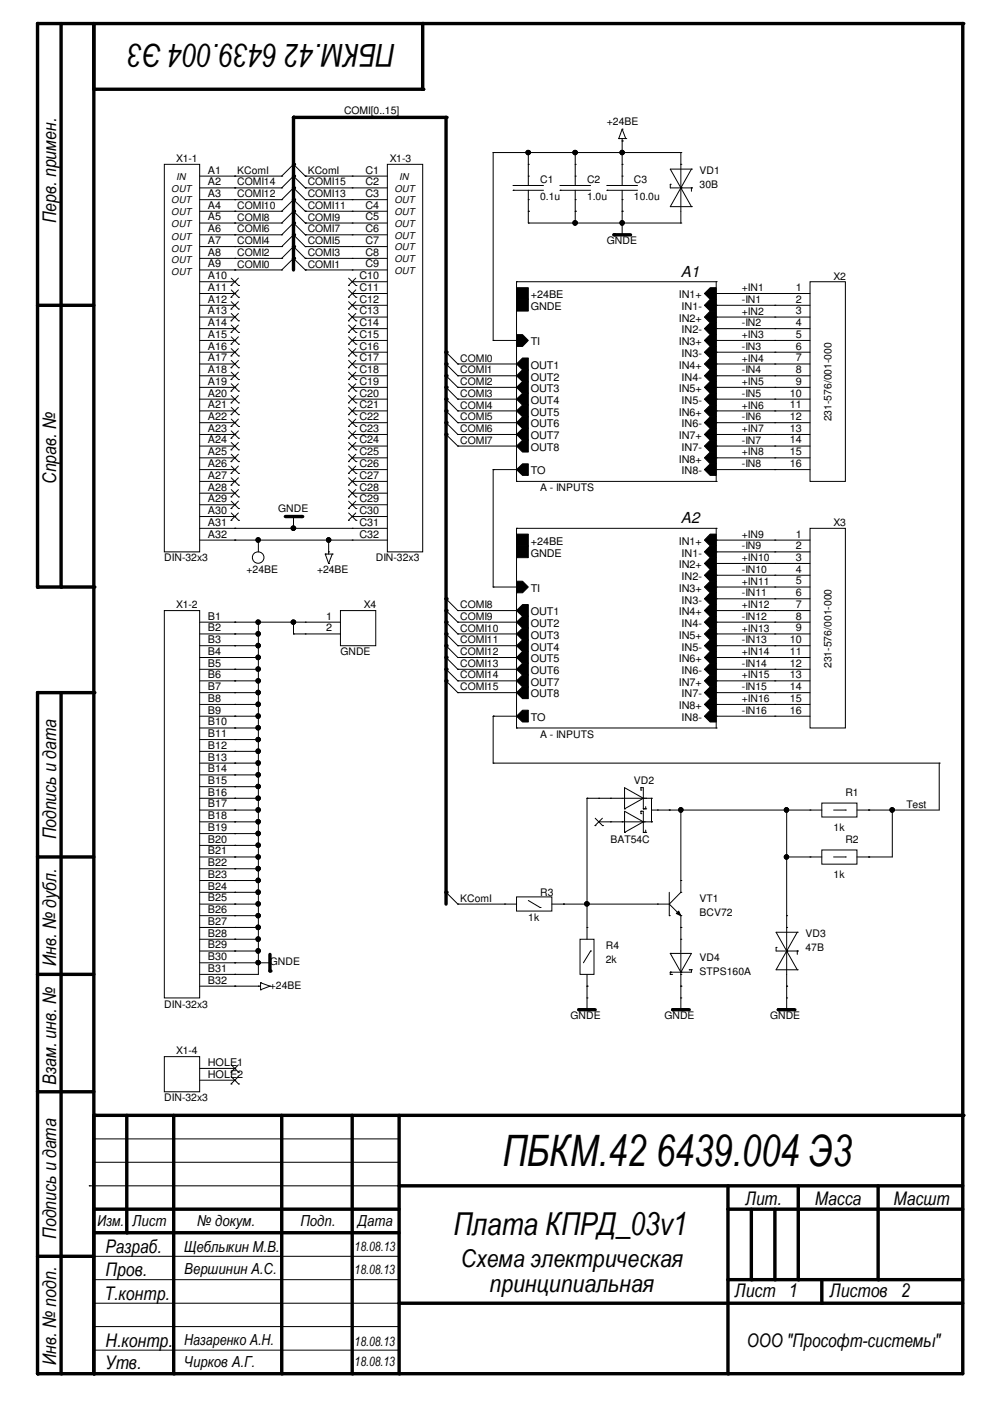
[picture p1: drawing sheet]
<svg xmlns="http://www.w3.org/2000/svg" width="210mm" height="297mm" viewBox="0 0 210 297" stroke-linecap="round" stroke-linejoin="round" font-family="sans-serif">
<g fill="none" stroke="#000" stroke-width=".72">
<path d="M13 5v119.5M19.9 5v286.3M89.6 5v13.9h-69.7M62.2 57.2v-32.3h32.4v166.8M130.2 49.8h3.5M8 64.7h11.9M60.5 109.5h3.5M19.9 124.5h-11.9v-119.5h196.1v286.3h-196.1v-144.4h11.9M13 146.9v144.4M8 181.7h11.9M8 206.6h11.9M57.2 202.4v3.5"/>
<path d="M122.7 214.1h3.5M142.6 214.1h3.5M165 214.1h3.5M8 231.5h11.9M20.2 236.5h183.9M26.9 236.5v24.9M36.8 236.5v54.8M59.7 236.5v54.8M74.7 236.5v54.8M84.6 236.5v54.8M19.9 256.4h64.7M84.6 251.4h119.5"/>
<path d="M154.3 256.4h49.8M154.3 251.4v39.9M159.3 256.4v14.9M164.3 256.4v14.9M169.2 251.4v19.9M186.2 251.4v19.9M8 266.4h11.9M19.9 261.4h64.7M84.6 276.3h119.5M154.3 271.3h49.8M174.2 271.3v5"/>
</g>
<g fill="#000">
<circle cx="8" cy="5" r=".36"/>
<circle cx="19.9" cy="18.9" r=".36"/>
<circle cx="89.6" cy="18.9" r=".36"/>
<circle cx="89.6" cy="5" r=".36"/>
<circle cx="204.1" cy="5" r=".36"/>
<circle cx="62.2" cy="37.3" r=".36"/>
<circle cx="62.2" cy="34.8" r=".36"/>
<circle cx="62.2" cy="39.8" r=".36"/>
<circle cx="62.2" cy="24.9" r=".36"/>
<circle cx="94.6" cy="24.9" r=".36"/>
<circle cx="62.2" cy="47.3" r=".36"/>
<circle cx="62.2" cy="42.3" r=".36"/>
<circle cx="62.2" cy="52.3" r=".36"/>
<circle cx="62.2" cy="54.8" r=".36"/>
<circle cx="62.2" cy="44.8" r=".36"/>
<circle cx="62.2" cy="49.8" r=".36"/>
<circle cx="130.2" cy="49.8" r=".36"/>
<circle cx="8" cy="64.7" r=".36"/>
<circle cx="94.6" cy="77.2" r=".36"/>
<circle cx="94.6" cy="74.7" r=".36"/>
<circle cx="94.6" cy="79.7" r=".36"/>
<circle cx="94.6" cy="82.1" r=".36"/>
<circle cx="94.6" cy="89.6" r=".36"/>
<circle cx="94.6" cy="92.1" r=".36"/>
<circle cx="94.6" cy="87.1" r=".36"/>
<circle cx="94.6" cy="84.6" r=".36"/>
<circle cx="64" cy="109.5" r=".36"/>
<circle cx="8" cy="124.5" r=".36"/>
<circle cx="13" cy="124.5" r=".36"/>
<circle cx="19.9" cy="124.5" r=".36"/>
<circle cx="94.6" cy="134.4" r=".36"/>
<circle cx="94.6" cy="127" r=".36"/>
<circle cx="94.6" cy="129.5" r=".36"/>
<circle cx="94.6" cy="136.9" r=".36"/>
<circle cx="94.6" cy="131.9" r=".36"/>
<circle cx="94.6" cy="139.4" r=".36"/>
<circle cx="8" cy="146.9" r=".36"/>
<circle cx="19.9" cy="146.9" r=".36"/>
<circle cx="94.6" cy="141.9" r=".36"/>
<circle cx="94.6" cy="144.4" r=".36"/>
<circle cx="8" cy="181.7" r=".36"/>
<circle cx="94.6" cy="189.2" r=".36"/>
<circle cx="8" cy="206.6" r=".36"/>
<circle cx="57.2" cy="205.9" r=".36"/>
<circle cx="122.7" cy="214.1" r=".36"/>
<circle cx="142.6" cy="214.1" r=".36"/>
<circle cx="165" cy="214.1" r=".36"/>
<circle cx="8" cy="231.5" r=".36"/>
<circle cx="19.9" cy="236.5" r=".36"/>
<circle cx="20.2" cy="236.5" r=".36"/>
<circle cx="204.1" cy="236.5" r=".36"/>
<circle cx="19.9" cy="256.4" r=".36"/>
<circle cx="84.6" cy="251.4" r=".36"/>
<circle cx="154.3" cy="256.4" r=".36"/>
<circle cx="8" cy="266.4" r=".36"/>
<circle cx="19.9" cy="261.4" r=".36"/>
<circle cx="26.9" cy="261.4" r=".36"/>
<circle cx="84.6" cy="276.3" r=".36"/>
<circle cx="154.3" cy="271.3" r=".36"/>
<circle cx="159.3" cy="271.3" r=".36"/>
<circle cx="164.3" cy="271.3" r=".36"/>
<circle cx="169.2" cy="271.3" r=".36"/>
<circle cx="174.2" cy="276.3" r=".36"/>
<circle cx="186.2" cy="271.3" r=".36"/>
<circle cx="8" cy="291.3" r=".36"/>
<circle cx="13" cy="291.3" r=".36"/>
<circle cx="19.9" cy="291.3" r=".36"/>
<circle cx="36.8" cy="291.3" r=".36"/>
<circle cx="59.7" cy="291.3" r=".36"/>
<circle cx="74.7" cy="291.3" r=".36"/>
<circle cx="84.6" cy="291.3" r=".36"/>
<circle cx="154.3" cy="291.3" r=".36"/>
</g>
<g fill="none" stroke="#000" stroke-width=".21">
<path d="M34.8 34.8h7.5v82.2h-7.5zM42.3 37.3h17.4M42.3 39.8h17.4M49.8 37.3h.1M49.8 39.8h.1M59.7 37.3h.1M59.7 39.8h.1M59.7 37.3l2.5-2.5 2.5 2.5M59.7 39.8l2.5-2.5 2.5 2.5M64.7 37.3h.1M64.7 39.8h.1M64.7 37.3h17.4"/>
<path d="M64.7 39.8h17.4M74.7 37.3h.1M74.7 39.8h.1M82.1 34.8h7.5v82.2h-7.5zM104.6 32.3h.1M104.6 32.3v39.9M104.6 32.3h39.8M108.8 39.3h.1M108.8 39.3h6.4M112 32.3h.1M112 37.3h.1M112 34.8h.1"/>
<path d="M112 32.3v7M118.7 39.3h.1M118.7 39.3h6.5M122 32.3h.1M122 37.3h.1M122 34.8h.1M122 32.3v7M128.7 39.3h.1M128.7 39.3h6.5M131.2 29.4h.1M131.2 29.4h1.5M131.9 32.3h.1"/>
<path d="M131.9 29.9h.1M131.9 27.4h.1M131.9 37.3h.1M131.9 34.8h.1M131.9 29.4v9.9M131.9 27.4l-.7 2M131.9 27.4l.8 2M132.7 29.4h.1M142.1 39.1h.1M142.1 39.1v.7h4.5M144.4 39.8h.1M144.4 34.8h.1"/>
<path d="M144.4 32.3h.1M144.4 32.3v15M146.6 39.8h.1M146.6 35.9h.1M146.6 35.9h-4.5l4.5 7.9M146.6 35.9l-4.5 7.9h4.5M146.6 39.8v.8M42.3 42.3h17.4M42.3 44.8h17.4M42.3 47.3h17.4M42.3 49.8h17.4M42.3 52.3h17.4"/>
<path d="M42.3 54.8h17.4M42.3 57.2h17.4M42.3 59.7h7.5M49 59l1.6 1.5M49.8 42.3h.1M49.8 44.8h.1M49.8 47.3h.1M49.8 49.8h.1M49.8 52.3h.1M49.8 54.8h.1M49.8 57.2h.1M49.8 59.7h.1"/>
<path d="M50.5 59l-1.5 1.5M59.7 42.3h.1M59.7 44.8h.1M59.7 47.3h.1M59.7 49.8h.1M59.7 52.3h.1M59.7 54.8h.1M59.7 57.2h.1M59.7 42.3l2.5-2.5 2.5 2.5M59.7 44.8l2.5-2.5 2.5 2.5M59.7 47.3l2.5-2.5 2.5 2.5M59.7 49.8l2.5-2.5 2.5 2.5"/>
<path d="M59.7 52.3l2.5-2.5 2.5 2.5M59.7 54.8l2.5-2.5 2.5 2.5M59.7 57.2l2.5-2.4 2.5 2.4M64.7 42.3h.1M64.7 44.8h.1M64.7 47.3h.1M64.7 49.8h.1M64.7 52.3h.1M64.7 54.8h.1M64.7 57.2h.1M64.7 42.3h17.4M64.7 44.8h17.4"/>
<path d="M64.7 47.3h17.4M64.7 49.8h17.4M64.7 52.3h17.4M64.7 54.8h17.4M64.7 57.2h17.4M73.9 59l1.6 1.5M74.7 42.3h.1M74.7 44.8h.1M74.7 47.3h.1M74.7 49.8h.1M74.7 52.3h.1M74.7 54.8h.1"/>
<path d="M74.7 57.2h.1M74.7 59.7h.1M74.7 59.7h7.4M75.4 59l-1.5 1.5M108.8 40.3h.1M108.8 40.3h6.4M109.5 59.7h.1M109.5 59.7v42.4M109.5 59.7h42.3M112 44.8h.1M112 47.3h.1M112 42.3h.1"/>
<path d="M112 47.3h32.4M112 40.3v7M118.7 40.3h.1M118.7 40.3h6.5M122 47.3h.1M122 44.8h.1M122 42.3h.1M122 40.3v7M128.7 40.3h.1M128.7 40.3h6.5M131.9 44.8h.1M131.9 47.3h.1"/>
<path d="M131.9 42.3h.1M131.9 40.3v9.5M144.4 47.3h.1M146.6 43.8h.1M151.8 59.7h.1M151.8 59.7v42.4M171.7 59.7h7.5v42.4h-7.5zM42.3 72.2h7.5M42.3 77.2h7.5M42.3 79.7h7.5M42.3 62.2h7.5M42.3 64.7h7.5"/>
<path d="M42.3 67.2h7.5M42.3 69.7h7.5M42.3 74.7h7.5M49 60.5h.1M49 63h.1M49 65.5h.1M49 68h.1M49 70.5h.1M49 73h.1M49 75.5h.1M49 78h.1M49 61.5l1.6 1.5"/>
<path d="M49 64l1.6 1.5M49 66.5l1.6 1.5M49 68.9l1.6 1.6M49 71.4l1.6 1.6M49 73.9l1.6 1.6M49 76.4l1.6 1.6M49 78.9l1.6 1.6M49.8 62.2h.1M49.8 64.7h.1M49.8 67.2h.1M49.8 69.7h.1M49.8 72.2h.1"/>
<path d="M49.8 74.7h.1M49.8 77.2h.1M49.8 79.7h.1M50.5 61.5l-1.5 1.5M50.5 64l-1.5 1.5M50.5 66.5l-1.5 1.5M50.5 68.9l-1.5 1.6M50.5 71.4l-1.5 1.6M50.5 73.9l-1.5 1.6M50.5 76.4l-1.5 1.6M50.5 78.9l-1.5 1.6M50.6 60.5h.1"/>
<path d="M50.6 63h.1M50.6 65.5h.1M50.6 68h.1M50.6 70.5h.1M50.6 73h.1M50.6 75.5h.1M50.6 78h.1M73.9 60.5h.1M73.9 63h.1M73.9 65.5h.1M73.9 68h.1M73.9 70.5h.1"/>
<path d="M73.9 73h.1M73.9 75.5h.1M73.9 78h.1M73.9 61.5l1.6 1.5M73.9 64l1.6 1.5M73.9 66.5l1.6 1.5M73.9 68.9l1.6 1.6M73.9 71.4l1.6 1.6M73.9 73.9l1.6 1.6M73.9 76.4l1.6 1.6M73.9 78.9l1.6 1.6M74.7 62.2h.1"/>
<path d="M74.7 64.7h.1M74.7 67.2h.1M74.7 69.7h.1M74.7 72.2h.1M74.7 74.7h.1M74.7 77.2h.1M74.7 79.7h.1M74.7 72.2h7.4M74.7 77.2h7.4M74.7 79.7h7.4M74.7 62.2h7.4M74.7 64.7h7.4"/>
<path d="M74.7 67.2h7.4M74.7 69.7h7.4M74.7 74.7h7.4M75.4 61.5l-1.5 1.5M75.4 64l-1.5 1.5M75.4 66.5l-1.5 1.5M75.4 68.9l-1.5 1.6M75.4 71.4l-1.5 1.6M75.4 73.9l-1.5 1.6M75.4 76.4l-1.5 1.6M75.4 78.9l-1.5 1.6M75.5 60.5h.1"/>
<path d="M75.5 63h.1M75.5 65.5h.1M75.5 68h.1M75.5 70.5h.1M75.5 73h.1M75.5 75.5h.1M75.5 78h.1M94.6 74.7h.1M94.6 77.2h.1M94.6 79.7h.1M94.6 74.7l2.5 2.5M94.6 77.2l2.5 2.5"/>
<path d="M94.6 79.7l2.5 2.4M97.1 77.2h.1M97.1 79.7h.1M97.1 77.2h12.4M97.1 79.7h12.4M104.6 72.2h.1M104.6 72.2h4.9M109.5 77.2l1.3-1.3h1.2v2.5h-1.2zM109.5 61h2.5v2.5h-2.5zM109.5 63.5h2.5v2.5h-2.5zM109.5 71h1.3l1.2 1.2-1.2 1.2h-1.3zM109.5 79.7l1.3-1.3h1.2v2.5h-1.2z"/>
<path d="M149.4 72.2l1.2-1.2h1.2v2.4h-1.2zM150.6 61h1.2v2.5h-1.2l-1.2-1.3zM150.6 63.5h1.2v2.5h-1.2l-1.2-1.3zM150.6 66h1.2v2.5h-1.2l-1.2-1.3zM150.6 68.5h1.2v2.5h-1.2l-1.2-1.3zM150.6 73.4h1.2v2.5h-1.2l-1.2-1.2zM150.6 75.9h1.2v2.5h-1.2l-1.2-1.2zM150.6 78.4h1.2v2.5h-1.2l-1.2-1.2zM151.8 62.2h.1M151.8 64.7h.1M151.8 67.2h.1M151.8 69.7h.1"/>
<path d="M151.8 72.2h.1M151.8 74.7h.1M151.8 77.2h.1M151.8 79.7h.1M151.8 72.2h19.9M151.8 77.2h19.9M151.8 79.7h19.9M151.8 62.2h19.9M151.8 64.7h19.9M151.8 67.2h19.9M151.8 69.7h19.9M151.8 74.7h19.9"/>
<path d="M164.3 62.2h.1M164.3 64.7h.1M164.3 67.2h.1M164.3 69.7h.1M164.3 72.2h.1M164.3 74.7h.1M164.3 77.2h.1M164.3 79.7h.1M42.3 82.1h7.5M42.3 84.6h7.5M42.3 87.1h7.5M42.3 89.6h7.5"/>
<path d="M42.3 92.1h7.5M42.3 94.6h7.5M42.3 99.6h7.5M42.3 97.1h7.5M49 80.5h.1M49 82.9h.1M49 85.4h.1M49 87.9h.1M49 90.4h.1M49 92.9h.1M49 95.4h.1M49 97.9h.1"/>
<path d="M49 81.4l1.6 1.5M49 83.9l1.6 1.5M49 86.4l1.6 1.5M49 88.9l1.6 1.5M49 91.4l1.6 1.5M49 93.8l1.6 1.6M49 96.3l1.6 1.6M49 98.8l1.6 1.6M49.8 82.1h.1M49.8 84.6h.1M49.8 87.1h.1M49.8 89.6h.1"/>
<path d="M49.8 92.1h.1M49.8 94.6h.1M49.8 97.1h.1M49.8 99.6h.1M50.5 83.9l-1.5 1.5M50.5 86.4l-1.5 1.5M50.5 88.9l-1.5 1.5M50.5 91.4l-1.5 1.5M50.5 93.8l-1.5 1.6M50.5 96.3l-1.5 1.6M50.5 98.8l-1.5 1.6M50.5 81.4l-1.5 1.5"/>
<path d="M50.6 80.5h.1M50.6 82.9h.1M50.6 85.4h.1M50.6 87.9h.1M50.6 90.4h.1M50.6 92.9h.1M50.6 95.4h.1M50.6 97.9h.1M73.9 80.5h.1M73.9 82.9h.1M73.9 85.4h.1M73.9 87.9h.1"/>
<path d="M73.9 90.4h.1M73.9 92.9h.1M73.9 95.4h.1M73.9 97.9h.1M73.9 81.4l1.6 1.5M73.9 83.9l1.6 1.5M73.9 86.4l1.6 1.5M73.9 88.9l1.6 1.5M73.9 91.4l1.6 1.5M73.9 93.8l1.6 1.6M73.9 96.3l1.6 1.6M73.9 98.8l1.6 1.6"/>
<path d="M74.7 82.1h.1M74.7 84.6h.1M74.7 87.1h.1M74.7 89.6h.1M74.7 92.1h.1M74.7 94.6h.1M74.7 97.1h.1M74.7 99.6h.1M74.7 82.1h7.4M74.7 84.6h7.4M74.7 87.1h7.4M74.7 89.6h7.4"/>
<path d="M74.7 92.1h7.4M74.7 94.6h7.4M74.7 99.6h7.4M74.7 97.1h7.4M75.4 81.4l-1.5 1.5M75.4 83.9l-1.5 1.5M75.4 86.4l-1.5 1.5M75.4 88.9l-1.5 1.5M75.4 91.4l-1.5 1.5M75.4 93.8l-1.5 1.6M75.4 96.3l-1.5 1.6M75.4 98.8l-1.5 1.6"/>
<path d="M75.5 80.5h.1M75.5 82.9h.1M75.5 85.4h.1M75.5 87.9h.1M75.5 90.4h.1M75.5 92.9h.1M75.5 95.4h.1M75.5 97.9h.1M94.6 82.1h.1M94.6 84.6h.1M94.6 87.1h.1M94.6 89.6h.1"/>
<path d="M94.6 92.1h.1M94.6 82.1l2.5 2.5M94.6 84.6l2.5 2.5M94.6 87.1l2.5 2.5M94.6 89.6l2.5 2.5M94.6 92.1l2.5 2.5M97.1 82.1h.1M97.1 84.6h.1M97.1 87.1h.1M97.1 89.6h.1M97.1 92.1h.1M97.1 94.6h.1"/>
<path d="M97.1 82.1h12.4M97.1 84.6h12.4M97.1 87.1h12.4M97.1 89.6h12.4M97.1 92.1h12.4M97.1 94.6h12.4M104.6 99.6h.1M104.6 99.6v24.9M104.6 99.6h4.9M109.5 99.6l1.3-1.3h1.2v2.5h-1.2zM109.5 82.1l1.3-1.2h1.2v2.5h-1.2zM109.5 84.6l1.3-1.2h1.2v2.5h-1.2z"/>
<path d="M109.5 87.1l1.3-1.2h1.2v2.4h-1.2zM109.5 89.6l1.3-1.3h1.2v2.5h-1.2zM109.5 92.1l1.3-1.3h1.2v2.5h-1.2zM109.5 94.6l1.3-1.3h1.2v2.5h-1.2zM149.4 87.1l1.2-1.2h1.2v2.4h-1.2zM149.4 94.6l1.2-1.3h1.2v2.5h-1.2zM150.6 80.9h1.2v2.5h-1.2l-1.2-1.3zM150.6 83.4h1.2v2.5h-1.2l-1.2-1.3zM150.6 88.3h1.2v2.5h-1.2l-1.2-1.2zM150.6 90.8h1.2v2.5h-1.2l-1.2-1.2zM150.6 95.8h1.2v2.5h-1.2l-1.2-1.2zM150.6 98.3h1.2v2.5h-1.2l-1.2-1.2z"/>
<path d="M151.8 82.1h.1M151.8 84.6h.1M151.8 87.1h.1M151.8 89.6h.1M151.8 92.1h.1M151.8 94.6h.1M151.8 97.1h.1M151.8 99.6h.1M151.8 82.1h19.9M151.8 84.6h19.9M151.8 87.1h19.9M151.8 89.6h19.9"/>
<path d="M151.8 92.1h19.9M151.8 94.6h19.9M151.8 99.6h19.9M151.8 97.1h19.9M164.3 82.1h.1M164.3 84.6h.1M164.3 87.1h.1M164.3 89.6h.1M164.3 92.1h.1M164.3 94.6h.1M164.3 97.1h.1M164.3 99.6h.1"/>
<path d="M42.3 112h39.8M42.3 114.5h39.8M42.3 102.1h7.5M42.3 104.6h7.5M42.3 107h7.5M42.3 109.5h7.5M49 100.4h.1M49 102.9h.1M49 105.4h.1M49 107.8h.1M49 110.3h.1M49 101.3l1.6 1.6"/>
<path d="M49 103.8l1.6 1.6M49 106.3l1.6 1.5M49 108.8l1.6 1.5M49.8 112h.1M49.8 114.5h.1M49.8 102.1h.1M49.8 104.6h.1M49.8 107h.1M49.8 109.5h.1M50.5 101.3l-1.5 1.6M50.5 103.8l-1.5 1.6M50.5 106.3l-1.5 1.5"/>
<path d="M50.5 108.8l-1.5 1.5M50.6 100.4h.1M50.6 102.9h.1M50.6 105.4h.1M50.6 107.8h.1M50.6 110.3h.1M54.8 114.5h.1M54.8 114.5v2.5M62.2 112h.1M62.2 109.5v2.5M69 117.5h.1M69 117.5h1.4"/>
<path d="M69 117.5l.7 2M69.7 114.5h.1M69.7 117h.1M69.7 119.5h.1M69.7 114.5v3M70.4 117.5h.1M70.4 117.5l-.7 2M73.9 100.4h.1M73.9 102.9h.1M73.9 105.4h.1M73.9 107.8h.1M73.9 110.3h.1"/>
<path d="M73.9 101.3l1.6 1.6M73.9 103.8l1.6 1.6M73.9 106.3l1.6 1.5M73.9 108.8l1.6 1.5M74.7 102.1h.1M74.7 104.6h.1M74.7 107h.1M74.7 109.5h.1M74.7 112h.1M74.7 114.5h.1M74.7 102.1h7.4M74.7 104.6h7.4"/>
<path d="M74.7 107h7.4M74.7 109.5h7.4M75.4 101.3l-1.5 1.6M75.4 103.8l-1.5 1.6M75.4 106.3l-1.5 1.5M75.4 108.8l-1.5 1.5M75.5 100.4h.1M75.5 102.9h.1M75.5 105.4h.1M75.5 107.8h.1M75.5 110.3h.1M109.5 113.2h2.5v2.5h-2.5z"/>
<path d="M109.5 115.7h2.5v2.5h-2.5zM109.5 112h.1M109.5 102.1h.1M109.5 112h42.3M109.5 112v42.3M109.5 102.1h42.3M149.4 119.5l1.2-1.3h1.2v2.5h-1.2zM150.6 113.2h1.2v2.5h-1.2l-1.2-1.2zM150.6 115.7h1.2v2.5h-1.2l-1.2-1.2zM151.8 114.5h.1M151.8 117h.1M151.8 119.5h.1"/>
<path d="M151.8 112h.1M151.8 102.1h.1M151.8 114.5h19.9M151.8 117h19.9M151.8 119.5h19.9M151.8 112v42.3M164.3 114.5h.1M164.3 117h.1M164.3 119.5h.1M171.7 112h7.5v42.3h-7.5zM34.8 129.5h7.5v82.1h-7.5zM42.3 131.9h29.9"/>
<path d="M42.3 139.4h12.5M42.3 136.9h12.5M42.3 134.4h12.5M49.8 131.9h.1M49.8 139.4h.1M49.8 136.9h.1M49.8 134.4h.1M54.8 139.4h.1M54.8 136.9h.1M54.8 131.9h.1M54.8 134.4h.1M54.8 131.9v74.7h-12.5"/>
<path d="M62.2 134.4h.1M62.2 131.9h.1M62.2 134.4h10M62.2 131.9v2.5M64.7 131.9h.1M64.7 134.4h.1M72.2 129.5h7.5v7.4h-7.5zM94.6 127h.1M94.6 129.5h.1M94.6 131.9h.1M94.6 134.4h.1M94.6 136.9h.1"/>
<path d="M94.6 139.4h.1M94.6 127l2.5 2.5M94.6 129.5l2.5 2.4M94.6 131.9l2.5 2.5M94.6 134.4l2.5 2.5M94.6 136.9l2.5 2.5M94.6 139.4l2.5 2.5M97.1 129.5h.1M97.1 131.9h.1M97.1 134.4h.1M97.1 136.9h.1M97.1 139.4h.1"/>
<path d="M97.1 131.9h12.4M97.1 139.4h12.4M97.1 136.9h12.4M97.1 134.4h12.4M97.1 129.5h12.4M104.6 124.5h.1M104.6 124.5h4.9M109.5 129.5l1.3-1.3h1.2v2.5h-1.2zM109.5 123.2h1.3l1.2 1.3-1.2 1.2h-1.3zM109.5 131.9l1.3-1.2h1.2v2.5h-1.2zM109.5 134.4l1.3-1.2h1.2v2.5h-1.2zM109.5 136.9l1.3-1.2h1.2v2.4h-1.2z"/>
<path d="M109.5 139.4l1.3-1.3h1.2v2.5h-1.2zM149.4 122l1.2-1.3h1.2v2.5h-1.2zM149.4 124.5l1.2-1.3h1.2v2.5h-1.2zM149.4 131.9l1.2-1.2h1.2v2.5h-1.2zM149.4 134.4l1.2-1.2h1.2v2.5h-1.2zM150.6 125.7h1.2v2.5h-1.2l-1.2-1.2zM150.6 128.2h1.2v2.5h-1.2l-1.2-1.2zM150.6 135.7h1.2v2.4h-1.2l-1.2-1.2zM150.6 138.1h1.2v2.5h-1.2l-1.2-1.2zM151.8 122h.1M151.8 124.5h.1M151.8 127h.1"/>
<path d="M151.8 129.5h.1M151.8 131.9h.1M151.8 134.4h.1M151.8 136.9h.1M151.8 139.4h.1M151.8 131.9h19.9M151.8 139.4h19.9M151.8 136.9h19.9M151.8 134.4h19.9M151.8 129.5h19.9M151.8 124.5h19.9M151.8 122h19.9"/>
<path d="M151.8 127h19.9M164.3 122h.1M164.3 124.5h.1M164.3 127h.1M164.3 129.5h.1M164.3 131.9h.1M164.3 134.4h.1M164.3 136.9h.1M164.3 139.4h.1M42.3 159.3h12.5M42.3 156.8h12.5M42.3 154.3h12.5"/>
<path d="M42.3 151.8h12.5M42.3 149.4h12.5M42.3 146.9h12.5M42.3 144.4h12.5M42.3 141.9h12.5M49.8 159.3h.1M49.8 156.8h.1M49.8 154.3h.1M49.8 151.8h.1M49.8 149.4h.1M49.8 146.9h.1M49.8 144.4h.1"/>
<path d="M49.8 141.9h.1M54.8 151.8h.1M54.8 154.3h.1M54.8 156.8h.1M54.8 159.3h.1M54.8 149.4h.1M54.8 146.9h.1M54.8 144.4h.1M54.8 141.9h.1M94.6 141.9h.1M94.6 144.4h.1M94.6 141.9l2.5 2.5"/>
<path d="M94.6 144.4l2.5 2.5M97.1 141.9h.1M97.1 144.4h.1M97.1 146.9h.1M97.1 146.9h12.4M97.1 144.4h12.4M97.1 141.9h12.4M104.6 151.8h.1M104.6 151.8h4.9M104.6 151.8v10M109.5 151.8l1.3-1.2h1.2v2.5h-1.2zM109.5 141.9l1.3-1.3h1.2v2.5h-1.2z"/>
<path d="M109.5 144.4l1.3-1.3h1.2v2.5h-1.2zM109.5 146.9l1.3-1.3h1.2v2.5h-1.2zM109.5 154.3h.1M109.5 154.3h42.3M149.4 149.4l1.2-1.3h1.2v2.5h-1.2zM150.6 140.6h1.2v2.5h-1.2l-1.2-1.2zM150.6 143.1h1.2v2.5h-1.2l-1.2-1.2zM150.6 145.6h1.2v2.5h-1.2l-1.2-1.2zM150.6 150.6h1.2v2.5h-1.2l-1.2-1.3zM151.8 141.9h.1M151.8 144.4h.1M151.8 146.9h.1"/>
<path d="M151.8 149.4h.1M151.8 151.8h.1M151.8 154.3h.1M151.8 151.8h19.9M151.8 149.4h19.9M151.8 146.9h19.9M151.8 144.4h19.9M151.8 141.9h19.9M164.3 141.9h.1M164.3 144.4h.1M164.3 146.9h.1M164.3 149.4h.1"/>
<path d="M164.3 151.8h.1M42.3 179.2h12.5M42.3 176.7h12.5M42.3 174.2h12.5M42.3 171.7h12.5M42.3 169.2h12.5M42.3 166.8h12.5M42.3 164.3h12.5M42.3 161.8h12.5M49.8 179.2h.1M49.8 176.7h.1M49.8 174.2h.1"/>
<path d="M49.8 171.7h.1M49.8 169.2h.1M49.8 166.8h.1M49.8 164.3h.1M49.8 161.8h.1M54.8 171.7h.1M54.8 174.2h.1M54.8 176.7h.1M54.8 179.2h.1M54.8 161.8h.1M54.8 164.3h.1M54.8 166.8h.1"/>
<path d="M54.8 169.2h.1M104.6 161.8h.1M104.6 161.8h94.5M124.5 169.2h.1M124.5 169.2h13.6M124.5 169.2v29.9M126.2 175h.1M126.2 173.5l1.6 1.5M127 169.2h.1M127 174.2h.1M127 174.2h11.1M127.7 173.5l-1.5 1.5"/>
<path d="M127.8 175h.1M129.5 174.2h.1M129.5 169.2h.1M131.9 174.2h.1M132.4 171.5h.1M132.4 176.5h.1M135.9 167h.1M135.9 167.5h.1M135.9 172h.1M135.9 172.5h.1M135.9 167h.5v4.5M135.9 172h.5v4.5"/>
<path d="M135.9 167v.5M135.9 172v.5M136.4 169.2h.1M136.4 171.5h.1M136.4 176.5h.1M136.4 174.2h.1M136.4 169.2l-4 2.3M136.4 169.2l-4-2.2v4.5M136.4 174.2l-4-2.2v4.5M136.4 171.5h.5M136.4 176.5h.5M136.4 174.2l-4 2.3"/>
<path d="M136.9 169.2h.1M136.9 171.5h.1M136.9 176.5h.1M136.9 171v.5M136.9 176v.5M138.1 169.2h.1M138.1 174.2h.1M138.1 171.7h36.1M138.1 169.2v5M139.4 171.7h.1M141.9 171.7h.1M144.4 171.7h.1"/>
<path d="M144.4 171.7v17.5M166.8 171.7h.1M166.8 171.7v42.4M171.7 171.7h.1M174.2 170.3h7.5v2.9h-7.5zM176.7 171.7h2.5M179.2 171.7h.1M184.2 171.7h.1M189.2 171.7h.1M189.2 171.7v10h-7.5M199.1 161.8h.1M199.1 161.8v9.9h-17.4"/>
<path d="M42.3 199.1h12.5M42.3 196.6h12.5M42.3 194.1h12.5M42.3 191.7h12.5M42.3 189.2h12.5M42.3 186.7h12.5M42.3 184.2h12.5M42.3 181.7h12.5M49.8 199.1h.1M49.8 196.6h.1M49.8 194.1h.1M49.8 191.7h.1"/>
<path d="M49.8 189.2h.1M49.8 186.7h.1M49.8 184.2h.1M49.8 181.7h.1M54.8 199.1h.1M54.8 196.6h.1M54.8 194.1h.1M54.8 191.7h.1M54.8 181.7h.1M54.8 184.2h.1M54.8 186.7h.1M54.8 189.2h.1"/>
<path d="M94.6 189.2h.1M94.6 189.2l2.5 2.5M97.1 191.7h.1M97.1 191.7h12.4M107 191.7h.1M109.5 190.2h7.5v3h-7.5zM112 190.9l2.5 1.5M114.5 192.4h.1M117 191.7h24.9M119.5 191.7h.1M123 199.1h2.9v7.5h-2.9zM124.5 191.7h.1"/>
<path d="M124.5 196.6h.1M139.4 191.7h.1M141.9 194.1h.1M141.9 189.2v4.9M141.9 191.7l2.5 2.4M143.9 193.2l.5 .9-1-.4zM144.4 196.6h.1M144.4 199.1h.1M144.4 189.2h.1M144.4 194.1h.1M144.4 186.7h.1M144.4 194.1v20"/>
<path d="M144.4 189.2l-2.5 2.5M166.8 181.7h.1M166.8 196.6h.1M166.8 194.1h.1M166.8 181.7h7.4M169 197.7h.1M169 197.7h-4.5l4.5 7.9M169 197.7l-4.5 7.9h4.5M171.7 181.7h.1M174.2 180.2h7.5v3h-7.5zM176.7 181.7h2.5M179.2 181.7h.1"/>
<path d="M184.2 181.7h.1M42.3 209.1h12.9M42.3 204.1h14.9M42.3 201.6h12.5M49.8 209.1h.1M49.8 206.6h.1M49.8 204.1h.1M49.8 201.6h.1M54.8 204.1h.1M54.8 201.6h.1M54.8 209.1h.1M55.2 208.4h.1"/>
<path d="M55.2 209.8h.1M55.2 208.4v1.4M55.2 208.4l2 .7M57.2 209.1h.1M57.2 209.1l-2 .7M124.5 209.1h.1M124.5 211.6h.1M124.5 206.6v7.5M125.2 201.6h.1M125.2 201.6l-1.5 2.5M142.1 202.1h.1M142.1 206.1h.1"/>
<path d="M142.1 206.6h.1M142.1 206.6h.5M142.1 206.1v.5M142.1 202.1l2.3 4M142.1 202.1h4.5l-2.2 4M144.4 209.1h.1M144.4 211.6h.1M144.4 206.1h.1M144.4 206.6h.1M146.1 205.6h.1M146.1 205.6h.5M146.6 205.6h.1"/>
<path d="M146.6 205.6v.5h-4.5M164.5 200.9h.1M164.5 200.9v.7h4.5M166.8 209.1h.1M166.8 211.6h.1M166.8 201.6h.1M169 205.6h.1M169 201.6h.1M169 201.6v.8M19.9 237.2h.1M19.9 236.7v.5M34.8 224h7.5v7.5h-7.5z"/>
<path d="M42.3 226.5h7.5M42.3 229h7.5M49 227.3h.1M49 229.8h.1M49 225.8l1.6 1.5M49 228.3l1.6 1.5M49.8 226.5h.1M49.8 229h.1M50.5 225.8l-1.5 1.5M50.5 228.3l-1.5 1.5M50.6 227.3h.1M50.6 229.8h.1"/>
<path d="M18.9 251.4h.1M18.9 251.4h65.7M19.9 246.4h.1M19.9 241.5h.1M19.9 246.4h64.7M19.9 241.5h64.7M19.9 276.3h.1M19.9 271.3h.1M19.9 266.4h.1M19.9 276.3h64.7M19.9 271.3h64.7M19.9 266.4h64.7"/>
<path d="M19.9 281.3h.1M19.9 286.3h.1M19.9 281.3h64.7M19.9 286.3h64.7"/>
<circle cx="112" cy="32.3" r=".48"/>
<circle cx="121.9" cy="32.3" r=".48"/>
<circle cx="131.9" cy="32.3" r=".47"/>
<circle cx="121.9" cy="47.3" r=".49"/>
<circle cx="131.9" cy="47.3" r=".48"/>
<circle cx="54.7" cy="114.5" r=".48"/>
<circle cx="54.7" cy="118.2" r="1.22"/>
<circle cx="62.2" cy="112" r=".49"/>
<circle cx="69.7" cy="114.5" r=".48"/>
<circle cx="54.7" cy="134.4" r=".48"/>
<circle cx="54.7" cy="139.4" r=".48"/>
<circle cx="54.7" cy="136.9" r=".48"/>
<circle cx="54.7" cy="131.9" r=".47"/>
<circle cx="62.2" cy="131.9" r=".48"/>
<circle cx="54.7" cy="151.8" r=".48"/>
<circle cx="54.7" cy="149.3" r=".48"/>
<circle cx="54.7" cy="159.3" r=".48"/>
<circle cx="54.7" cy="146.8" r=".48"/>
<circle cx="54.7" cy="154.3" r=".47"/>
<circle cx="54.7" cy="156.8" r=".47"/>
<circle cx="54.7" cy="144.4" r=".47"/>
<circle cx="54.7" cy="141.9" r=".47"/>
<circle cx="54.7" cy="174.2" r=".48"/>
<circle cx="54.7" cy="176.7" r=".48"/>
<circle cx="54.7" cy="161.8" r=".48"/>
<circle cx="54.7" cy="171.7" r=".48"/>
<circle cx="54.7" cy="164.3" r=".48"/>
<circle cx="54.7" cy="179.2" r=".47"/>
<circle cx="54.7" cy="166.7" r=".47"/>
<circle cx="54.7" cy="169.2" r=".47"/>
<circle cx="144.3" cy="171.7" r=".48"/>
<circle cx="166.7" cy="171.7" r=".48"/>
<circle cx="189.2" cy="171.7" r=".49"/>
<circle cx="54.7" cy="199.1" r=".48"/>
<circle cx="54.7" cy="186.7" r=".48"/>
<circle cx="54.7" cy="196.6" r=".48"/>
<circle cx="54.7" cy="189.2" r=".48"/>
<circle cx="54.7" cy="184.2" r=".48"/>
<circle cx="54.7" cy="194.1" r=".47"/>
<circle cx="54.7" cy="191.6" r=".47"/>
<circle cx="54.7" cy="181.7" r=".47"/>
<circle cx="124.4" cy="191.6" r=".48"/>
<circle cx="166.7" cy="181.7" r=".47"/>
<circle cx="54.7" cy="201.6" r=".48"/>
<circle cx="54.7" cy="204.1" r=".47"/>
</g>
<g fill="#000">
<path d="M109.5 77.2l1.3-1.3h1.2v2.5h-1.2z" fill-rule="evenodd"/>
<path d="M109.5 61h2.5v2.5h-2.5z" fill-rule="evenodd"/>
<path d="M109.5 63.5h2.5v2.5h-2.5z" fill-rule="evenodd"/>
<path d="M109.5 71h1.3l1.2 1.2-1.2 1.2h-1.3z" fill-rule="evenodd"/>
<path d="M109.5 79.7l1.3-1.3h1.2v2.5h-1.2z" fill-rule="evenodd"/>
<path d="M150.6 61h1.2v2.5h-1.2l-1.2-1.3z" fill-rule="evenodd"/>
<path d="M150.6 63.5h1.2v2.5h-1.2l-1.2-1.3z" fill-rule="evenodd"/>
<path d="M150.6 66h1.2v2.5h-1.2l-1.2-1.3z" fill-rule="evenodd"/>
<path d="M150.6 68.5h1.2v2.5h-1.2l-1.2-1.3z" fill-rule="evenodd"/>
<path d="M149.4 72.2l1.2-1.2h1.2v2.4h-1.2z" fill-rule="evenodd"/>
<path d="M150.6 73.4h1.2v2.5h-1.2l-1.2-1.2z" fill-rule="evenodd"/>
<path d="M150.6 75.9h1.2v2.5h-1.2l-1.2-1.2z" fill-rule="evenodd"/>
<path d="M150.6 78.4h1.2v2.5h-1.2l-1.2-1.2z" fill-rule="evenodd"/>
<path d="M109.5 99.6l1.3-1.3h1.2v2.5h-1.2z" fill-rule="evenodd"/>
<path d="M109.5 82.1l1.3-1.2h1.2v2.5h-1.2z" fill-rule="evenodd"/>
<path d="M109.5 84.6l1.3-1.2h1.2v2.5h-1.2z" fill-rule="evenodd"/>
<path d="M109.5 87.1l1.3-1.2h1.2v2.4h-1.2z" fill-rule="evenodd"/>
<path d="M109.5 89.6l1.3-1.3h1.2v2.5h-1.2z" fill-rule="evenodd"/>
<path d="M109.5 92.1l1.3-1.3h1.2v2.5h-1.2z" fill-rule="evenodd"/>
<path d="M109.5 94.6l1.3-1.3h1.2v2.5h-1.2z" fill-rule="evenodd"/>
<path d="M150.6 80.9h1.2v2.5h-1.2l-1.2-1.3z" fill-rule="evenodd"/>
<path d="M150.6 83.4h1.2v2.5h-1.2l-1.2-1.3z" fill-rule="evenodd"/>
<path d="M149.4 87.1l1.2-1.2h1.2v2.4h-1.2z" fill-rule="evenodd"/>
<path d="M150.6 88.3h1.2v2.5h-1.2l-1.2-1.2z" fill-rule="evenodd"/>
<path d="M150.6 90.8h1.2v2.5h-1.2l-1.2-1.2z" fill-rule="evenodd"/>
<path d="M149.4 94.6l1.2-1.3h1.2v2.5h-1.2z" fill-rule="evenodd"/>
<path d="M150.6 95.8h1.2v2.5h-1.2l-1.2-1.2z" fill-rule="evenodd"/>
<path d="M150.6 98.3h1.2v2.5h-1.2l-1.2-1.2z" fill-rule="evenodd"/>
<path d="M109.5 113.2h2.5v2.5h-2.5z" fill-rule="evenodd"/>
<path d="M109.5 115.7h2.5v2.5h-2.5z" fill-rule="evenodd"/>
<path d="M150.6 113.2h1.2v2.5h-1.2l-1.2-1.2z" fill-rule="evenodd"/>
<path d="M150.6 115.7h1.2v2.5h-1.2l-1.2-1.2z" fill-rule="evenodd"/>
<path d="M149.4 119.5l1.2-1.3h1.2v2.5h-1.2z" fill-rule="evenodd"/>
<path d="M109.5 129.5l1.3-1.3h1.2v2.5h-1.2z" fill-rule="evenodd"/>
<path d="M109.5 123.2h1.3l1.2 1.3-1.2 1.2h-1.3z" fill-rule="evenodd"/>
<path d="M109.5 131.9l1.3-1.2h1.2v2.5h-1.2z" fill-rule="evenodd"/>
<path d="M109.5 134.4l1.3-1.2h1.2v2.5h-1.2z" fill-rule="evenodd"/>
<path d="M109.5 136.9l1.3-1.2h1.2v2.4h-1.2z" fill-rule="evenodd"/>
<path d="M109.5 139.4l1.3-1.3h1.2v2.5h-1.2z" fill-rule="evenodd"/>
<path d="M149.4 122l1.2-1.3h1.2v2.5h-1.2z" fill-rule="evenodd"/>
<path d="M149.4 124.5l1.2-1.3h1.2v2.5h-1.2z" fill-rule="evenodd"/>
<path d="M150.6 125.7h1.2v2.5h-1.2l-1.2-1.2z" fill-rule="evenodd"/>
<path d="M150.6 128.2h1.2v2.5h-1.2l-1.2-1.2z" fill-rule="evenodd"/>
<path d="M149.4 131.9l1.2-1.2h1.2v2.5h-1.2z" fill-rule="evenodd"/>
<path d="M149.4 134.4l1.2-1.2h1.2v2.5h-1.2z" fill-rule="evenodd"/>
<path d="M150.6 135.7h1.2v2.4h-1.2l-1.2-1.2z" fill-rule="evenodd"/>
<path d="M150.6 138.1h1.2v2.5h-1.2l-1.2-1.2z" fill-rule="evenodd"/>
<path d="M109.5 151.8l1.3-1.2h1.2v2.5h-1.2z" fill-rule="evenodd"/>
<path d="M109.5 141.9l1.3-1.3h1.2v2.5h-1.2z" fill-rule="evenodd"/>
<path d="M109.5 144.4l1.3-1.3h1.2v2.5h-1.2z" fill-rule="evenodd"/>
<path d="M109.5 146.9l1.3-1.3h1.2v2.5h-1.2z" fill-rule="evenodd"/>
<path d="M150.6 140.6h1.2v2.5h-1.2l-1.2-1.2z" fill-rule="evenodd"/>
<path d="M150.6 143.1h1.2v2.5h-1.2l-1.2-1.2z" fill-rule="evenodd"/>
<path d="M150.6 145.6h1.2v2.5h-1.2l-1.2-1.2z" fill-rule="evenodd"/>
<path d="M149.4 149.4l1.2-1.3h1.2v2.5h-1.2z" fill-rule="evenodd"/>
<path d="M150.6 150.6h1.2v2.5h-1.2l-1.2-1.3z" fill-rule="evenodd"/>
<path d="M143.9 193.2l.5 .9-1-.4z" fill-rule="evenodd"/>
<circle cx="112" cy="32.3" r=".48"/>
<circle cx="121.9" cy="32.3" r=".48"/>
<circle cx="131.9" cy="32.3" r=".47"/>
<circle cx="121.9" cy="47.3" r=".49"/>
<circle cx="131.9" cy="47.3" r=".48"/>
<circle cx="54.7" cy="114.5" r=".48"/>
<circle cx="62.2" cy="112" r=".49"/>
<circle cx="69.7" cy="114.5" r=".48"/>
<circle cx="54.7" cy="134.4" r=".48"/>
<circle cx="54.7" cy="139.4" r=".48"/>
<circle cx="54.7" cy="136.9" r=".48"/>
<circle cx="54.7" cy="131.9" r=".47"/>
<circle cx="62.2" cy="131.9" r=".48"/>
<circle cx="54.7" cy="151.8" r=".48"/>
<circle cx="54.7" cy="149.3" r=".48"/>
<circle cx="54.7" cy="159.3" r=".48"/>
<circle cx="54.7" cy="146.8" r=".48"/>
<circle cx="54.7" cy="154.3" r=".47"/>
<circle cx="54.7" cy="156.8" r=".47"/>
<circle cx="54.7" cy="144.4" r=".47"/>
<circle cx="54.7" cy="141.9" r=".47"/>
<circle cx="54.7" cy="174.2" r=".48"/>
<circle cx="54.7" cy="176.7" r=".48"/>
<circle cx="54.7" cy="161.8" r=".48"/>
<circle cx="54.7" cy="171.7" r=".48"/>
<circle cx="54.7" cy="164.3" r=".48"/>
<circle cx="54.7" cy="179.2" r=".47"/>
<circle cx="54.7" cy="166.7" r=".47"/>
<circle cx="54.7" cy="169.2" r=".47"/>
<circle cx="144.3" cy="171.7" r=".48"/>
<circle cx="166.7" cy="171.7" r=".48"/>
<circle cx="189.2" cy="171.7" r=".49"/>
<circle cx="54.7" cy="199.1" r=".48"/>
<circle cx="54.7" cy="186.7" r=".48"/>
<circle cx="54.7" cy="196.6" r=".48"/>
<circle cx="54.7" cy="189.2" r=".48"/>
<circle cx="54.7" cy="184.2" r=".48"/>
<circle cx="54.7" cy="194.1" r=".47"/>
<circle cx="54.7" cy="191.6" r=".47"/>
<circle cx="54.7" cy="181.7" r=".47"/>
<circle cx="124.4" cy="191.6" r=".48"/>
<circle cx="166.7" cy="181.7" r=".47"/>
<circle cx="54.7" cy="201.6" r=".48"/>
<circle cx="54.7" cy="204.1" r=".47"/>
</g>
<text font-size="9.2" x="106.5" y="247.2">ПБКМ.42 6439.004 Э3</text>
<g font-size="6.7">
<text x="83.8" y="9.4" transform="rotate(-180 83.8 9.4)">ПБКМ.42 6439.004 Э3</text>
<text x="96.1" y="261.9">Плата КПРД_03v1</text>
</g>
<g font-size="5.2">
<text x="97.7" y="268.7">Схема электрическая</text>
<text x="103.8" y="274">принципиальная</text>
</g>
<g font-size="4">
<text x="11.9" y="47.3" transform="rotate(-90 11.9 47.3)">Перв. примен.</text>
<text x="11.9" y="102.6" transform="rotate(-90 11.9 102.6)">Справ. №</text>
<text x="11.9" y="178" transform="rotate(-90 11.9 178)">Подпись и дата</text>
<text x="11.9" y="204.9" transform="rotate(-90 11.9 204.9)">Инв. № дубл.</text>
<text x="11.9" y="230" transform="rotate(-90 11.9 230)">Взам. инв. №</text>
<text x="158.1" y="255.4">Лит.</text>
<text x="172.8" y="255.4">Масса</text>
<text x="189.4" y="255.4">Масшт</text>
<text x="11.9" y="262.6" transform="rotate(-90 11.9 262.6)">Подпись и дата</text>
<text x="22.4" y="265.6">Разраб.</text>
<text x="22.1" y="275.5">Т.контр.</text>
<text x="22.4" y="270.6">Пров.</text>
<text x="155.8" y="275">Лист</text>
<text x="167.3" y="275">1</text>
<text x="176" y="275">Листов</text>
<text x="191" y="275">2</text>
<text x="22.4" y="285.5">Н.контр.</text>
<text x="158.3" y="285.5">ООО &quot;Прософт-системы&quot;</text>
<text x="11.9" y="289.5" transform="rotate(-90 11.9 289.5)">Инв. № подп.</text>
<text x="22.4" y="290.2">Утв.</text>
</g>
<g font-size="3.2">
<text x="144.4" y="58.7">A1</text>
<text x="144.4" y="111">A2</text>
<text x="20.7" y="259.9">Изм.</text>
<text x="28.1" y="259.9">Лист</text>
<text x="41.8" y="259.9">№ докум.</text>
<text x="63.7" y="259.9">Подп.</text>
<text x="75.9" y="259.9">Дата</text>
<text x="39.1" y="265.4">Щеблыкин М.В.</text>
<text x="39.1" y="270.1">Вершинин А.С.</text>
<text x="39.1" y="285.1">Назаренко А.Н.</text>
<text x="39.1" y="289.8">Чирков А.Г.</text>
</g>
<g font-size="2.7">
<text x="75.2" y="265.1">18.08.13</text>
<text x="75.2" y="270.1">18.08.13</text>
<text x="75.2" y="285.3">18.08.13</text>
<text x="75.2" y="289.6">18.08.13</text>
</g>
<g font-size="2.2">
<text x="72.9" y="24.1">COMI[0..15]</text>
<text x="128.7" y="26.4">+24BE</text>
<text x="37.3" y="34.4">X1-1</text>
<text x="82.6" y="34.4">X1-3</text>
<text x="44.1" y="36.8">A1</text>
<text x="44.1" y="39.3">A2</text>
<text x="44.1" y="41.8">A3</text>
<text x="50.3" y="36.8">KComI</text>
<text x="50.3" y="39.3">COMI14</text>
<text x="50.3" y="41.8">COMI12</text>
<text x="65.2" y="36.8">KComI</text>
<text x="65.2" y="39.3">COMI15</text>
<text x="65.2" y="41.8">COMI13</text>
<text x="77.5" y="36.8">C1</text>
<text x="77.5" y="39.3">C2</text>
<text x="77.5" y="41.8">C3</text>
<text x="114.5" y="38.9">C1</text>
<text x="124.5" y="38.9">C2</text>
<text x="134.4" y="38.9">C3</text>
<text x="148.3" y="36.9">VD1</text>
<text x="148.3" y="39.9">30B</text>
<text x="44.1" y="44.2">A4</text>
<text x="44.1" y="46.7">A5</text>
<text x="50.3" y="44.3">COMI10</text>
<text x="50.3" y="46.8">COMI8</text>
<text x="65.2" y="44.3">COMI11</text>
<text x="65.2" y="46.8">COMI9</text>
<text x="77.5" y="44.2">C4</text>
<text x="77.5" y="46.7">C5</text>
<text x="114.5" y="42.4">0.1u</text>
<text x="124.5" y="42.4">1.0u</text>
<text x="134.4" y="42.4">10.0u</text>
<text x="44.1" y="49.2">A6</text>
<text x="44.1" y="51.7">A7</text>
<text x="50.3" y="49.3">COMI6</text>
<text x="50.3" y="51.8">COMI4</text>
<text x="65.2" y="49.3">COMI7</text>
<text x="65.2" y="51.8">COMI5</text>
<text x="77.5" y="49.2">C6</text>
<text x="77.5" y="51.7">C7</text>
<text x="128.7" y="51.8">GNDE</text>
<text x="44.1" y="54.2">A8</text>
<text x="44.1" y="56.7">A9</text>
<text x="44.1" y="59.2">A10</text>
<text x="50.3" y="54.3">COMI2</text>
<text x="50.3" y="56.7">COMI0</text>
<text x="65.2" y="54.3">COMI3</text>
<text x="65.2" y="56.7">COMI1</text>
<text x="76.2" y="59.2">C10</text>
<text x="77.5" y="54.2">C8</text>
<text x="77.5" y="56.7">C9</text>
<text x="176.7" y="59.3">X2</text>
<text x="44.1" y="61.7">A11</text>
<text x="44.1" y="64.2">A12</text>
<text x="76.2" y="61.7">C11</text>
<text x="76.2" y="64.2">C12</text>
<text x="112.5" y="63.2">+24BE</text>
<text x="112.5" y="65.7">GNDE</text>
<text x="143.9" y="63.2">IN1+</text>
<text x="144.5" y="65.7">IN1-</text>
<text x="157.3" y="61.7">+IN1</text>
<text x="157.3" y="64.2">-IN1</text>
<text x="168.7" y="61.7">1</text>
<text x="168.7" y="64.2">2</text>
<text x="44.1" y="66.7">A13</text>
<text x="44.1" y="69.1">A14</text>
<text x="44.1" y="71.6">A15</text>
<text x="76.2" y="66.7">C13</text>
<text x="76.2" y="69.1">C14</text>
<text x="76.2" y="71.6">C15</text>
<text x="143.9" y="68.2">IN2+</text>
<text x="144.5" y="70.7">IN2-</text>
<text x="157.3" y="66.7">+IN2</text>
<text x="157.3" y="69.2">-IN2</text>
<text x="157.3" y="71.7">+IN3</text>
<text x="168.7" y="66.7">3</text>
<text x="168.7" y="69.1">4</text>
<text x="168.7" y="71.6">5</text>
<text x="44.1" y="74.1">A16</text>
<text x="44.1" y="76.6">A17</text>
<text x="76.2" y="74.1">C16</text>
<text x="76.2" y="76.6">C17</text>
<text x="97.6" y="76.7">COMI0</text>
<text x="112.5" y="73.2">TI</text>
<text x="143.9" y="73.2">IN3+</text>
<text x="144.5" y="75.7">IN3-</text>
<text x="157.3" y="74.2">-IN3</text>
<text x="157.3" y="76.7">+IN4</text>
<text x="168.7" y="74.1">6</text>
<text x="168.7" y="76.6">7</text>
<text x="44.1" y="79.1">A18</text>
<text x="44.1" y="81.6">A19</text>
<text x="76.2" y="79.1">C18</text>
<text x="76.2" y="81.6">C19</text>
<text x="97.6" y="79.2">COMI1</text>
<text x="97.6" y="81.6">COMI2</text>
<text x="112.5" y="78.2">OUT1</text>
<text x="112.5" y="80.7">OUT2</text>
<text x="112.5" y="83.1">OUT3</text>
<text x="143.9" y="78.2">IN4+</text>
<text x="143.9" y="83.1">IN5+</text>
<text x="144.5" y="80.7">IN4-</text>
<text x="157.3" y="79.2">-IN4</text>
<text x="157.3" y="81.6">+IN5</text>
<text x="168.7" y="79.1">8</text>
<text x="168.7" y="81.6">9</text>
<text x="44.1" y="84.1">A20</text>
<text x="44.1" y="86.6">A21</text>
<text x="44.1" y="89.1">A22</text>
<text x="76.2" y="84.1">C20</text>
<text x="76.2" y="86.6">C21</text>
<text x="76.2" y="89.1">C22</text>
<text x="97.6" y="84.1">COMI3</text>
<text x="97.6" y="86.6">COMI4</text>
<text x="97.6" y="89.1">COMI5</text>
<text x="112.5" y="85.6">OUT4</text>
<text x="112.5" y="88.1">OUT5</text>
<text x="143.9" y="88.1">IN6+</text>
<text x="144.5" y="85.6">IN5-</text>
<text x="157.3" y="84.1">-IN5</text>
<text x="157.3" y="86.6">+IN6</text>
<text x="157.3" y="89.1">-IN6</text>
<text x="167.5" y="84.1">10</text>
<text x="167.5" y="86.6">11</text>
<text x="167.5" y="89.1">12</text>
<text x="176.3" y="89.4" transform="rotate(-90 176.3 89.4)">231-576/001-000</text>
<text x="44.1" y="91.6">A23</text>
<text x="44.1" y="94">A24</text>
<text x="76.2" y="91.6">C23</text>
<text x="76.2" y="94">C24</text>
<text x="97.6" y="91.6">COMI6</text>
<text x="97.6" y="94.1">COMI7</text>
<text x="112.5" y="90.6">OUT6</text>
<text x="112.5" y="93.1">OUT7</text>
<text x="112.5" y="95.6">OUT8</text>
<text x="143.9" y="93.1">IN7+</text>
<text x="144.5" y="90.6">IN6-</text>
<text x="144.5" y="95.6">IN7-</text>
<text x="157.3" y="91.6">+IN7</text>
<text x="157.3" y="94.1">-IN7</text>
<text x="167.5" y="91.6">13</text>
<text x="167.5" y="94">14</text>
<text x="44.1" y="96.5">A25</text>
<text x="44.1" y="99">A26</text>
<text x="44.1" y="101.5">A27</text>
<text x="76.2" y="96.5">C25</text>
<text x="76.2" y="99">C26</text>
<text x="76.2" y="101.5">C27</text>
<text x="112.5" y="100.6">TO</text>
<text x="143.9" y="98.1">IN8+</text>
<text x="144.5" y="100.6">IN8-</text>
<text x="157.3" y="96.6">+IN8</text>
<text x="157.3" y="99.1">-IN8</text>
<text x="167.5" y="96.5">15</text>
<text x="167.5" y="99">16</text>
<text x="44.1" y="104">A28</text>
<text x="44.1" y="106.5">A29</text>
<text x="76.2" y="104">C28</text>
<text x="76.2" y="106.5">C29</text>
<text x="114.5" y="104.1">A - INPUTS</text>
<text x="44.1" y="109">A30</text>
<text x="44.1" y="111.5">A31</text>
<text x="44.1" y="114">A32</text>
<text x="59" y="108.6">GNDE</text>
<text x="76.2" y="109">C30</text>
<text x="76.2" y="111.5">C31</text>
<text x="76.2" y="114">C32</text>
<text x="168.7" y="114">1</text>
<text x="176.7" y="111.5">X3</text>
<text x="34.8" y="119">DIN-32x3</text>
<text x="79.7" y="119">DIN-32x3</text>
<text x="112.5" y="115.5">+24BE</text>
<text x="112.5" y="118">GNDE</text>
<text x="143.9" y="115.5">IN1+</text>
<text x="144.5" y="118">IN1-</text>
<text x="157.3" y="114">+IN9</text>
<text x="157.3" y="116.5">-IN9</text>
<text x="157.3" y="119">+IN10</text>
<text x="168.7" y="116.5">2</text>
<text x="168.7" y="118.9">3</text>
<text x="52.3" y="121.5">+24BE</text>
<text x="67.2" y="121.5">+24BE</text>
<text x="112.5" y="125.5">TI</text>
<text x="143.9" y="120.5">IN2+</text>
<text x="143.9" y="125.5">IN3+</text>
<text x="144.5" y="123">IN2-</text>
<text x="157.3" y="121.5">-IN10</text>
<text x="157.3" y="124">+IN11</text>
<text x="168.7" y="121.4">4</text>
<text x="168.7" y="123.9">5</text>
<text x="37.3" y="129">X1-2</text>
<text x="44.1" y="131.4">B1</text>
<text x="69.2" y="131.4">1</text>
<text x="77.2" y="129">X4</text>
<text x="97.6" y="128.9">COMI8</text>
<text x="97.6" y="131.4">COMI9</text>
<text x="112.5" y="130.5">OUT1</text>
<text x="143.9" y="130.5">IN4+</text>
<text x="144.5" y="128">IN3-</text>
<text x="157.3" y="126.4">-IN11</text>
<text x="157.3" y="128.9">+IN12</text>
<text x="157.3" y="131.4">-IN12</text>
<text x="168.7" y="126.4">6</text>
<text x="168.7" y="128.9">7</text>
<text x="168.7" y="131.4">8</text>
<text x="44.1" y="133.9">B2</text>
<text x="44.1" y="136.4">B3</text>
<text x="69.2" y="133.9">2</text>
<text x="97.6" y="133.9">COMI10</text>
<text x="97.6" y="136.4">COMI11</text>
<text x="112.5" y="132.9">OUT2</text>
<text x="112.5" y="135.4">OUT3</text>
<text x="112.5" y="137.9">OUT4</text>
<text x="143.9" y="135.4">IN5+</text>
<text x="144.5" y="132.9">IN4-</text>
<text x="144.5" y="137.9">IN5-</text>
<text x="157.3" y="133.9">+IN13</text>
<text x="157.3" y="136.4">-IN13</text>
<text x="167.5" y="136.4">10</text>
<text x="168.7" y="133.9">9</text>
<text x="44.1" y="138.9">B4</text>
<text x="44.1" y="141.4">B5</text>
<text x="44.1" y="143.8">B6</text>
<text x="72.2" y="138.9">GNDE</text>
<text x="97.6" y="138.9">COMI12</text>
<text x="97.6" y="141.4">COMI13</text>
<text x="97.6" y="143.8">COMI14</text>
<text x="112.5" y="140.4">OUT5</text>
<text x="112.5" y="142.9">OUT6</text>
<text x="143.9" y="140.4">IN6+</text>
<text x="144.5" y="142.9">IN6-</text>
<text x="157.3" y="138.9">+IN14</text>
<text x="157.3" y="141.4">-IN14</text>
<text x="157.3" y="143.8">+IN15</text>
<text x="167.5" y="138.9">11</text>
<text x="167.5" y="141.4">12</text>
<text x="167.5" y="143.8">13</text>
<text x="176.3" y="141.6" transform="rotate(-90 176.3 141.6)">231-576/001-000</text>
<text x="44.1" y="146.3">B7</text>
<text x="44.1" y="148.8">B8</text>
<text x="97.6" y="146.3">COMI15</text>
<text x="112.5" y="145.4">OUT7</text>
<text x="112.5" y="147.9">OUT8</text>
<text x="143.9" y="145.4">IN7+</text>
<text x="144.5" y="147.9">IN7-</text>
<text x="157.3" y="146.3">-IN15</text>
<text x="157.3" y="148.8">+IN16</text>
<text x="167.5" y="146.3">14</text>
<text x="167.5" y="148.8">15</text>
<text x="44.1" y="151.3">B9</text>
<text x="44.1" y="153.8">B10</text>
<text x="112.5" y="152.9">TO</text>
<text x="143.9" y="150.4">IN8+</text>
<text x="144.5" y="152.9">IN8-</text>
<text x="157.3" y="151.3">-IN16</text>
<text x="167.5" y="151.3">16</text>
<text x="44.1" y="156.3">B11</text>
<text x="44.1" y="158.7">B12</text>
<text x="44.1" y="161.2">B13</text>
<text x="114.5" y="156.4">A - INPUTS</text>
<text x="44.1" y="163.7">B14</text>
<text x="44.1" y="166.2">B15</text>
<text x="134.4" y="166.3">VD2</text>
<text x="44.1" y="168.7">B16</text>
<text x="44.1" y="171.2">B17</text>
<text x="44.1" y="173.7">B18</text>
<text x="179.2" y="168.8">R1</text>
<text x="192.2" y="171.2">Test</text>
<text x="44.1" y="176.2">B19</text>
<text x="44.1" y="178.7">B20</text>
<text x="129.5" y="178.8">BAT54C</text>
<text x="176.7" y="176.3">1k</text>
<text x="179.2" y="178.8">R2</text>
<text x="44.1" y="181.1">B21</text>
<text x="44.1" y="183.6">B22</text>
<text x="44.1" y="186.1">B23</text>
<text x="44.1" y="188.6">B24</text>
<text x="44.1" y="191.1">B25</text>
<text x="97.6" y="191.2">KComI</text>
<text x="114.5" y="189.9">R3</text>
<text x="148.3" y="191.2">VT1</text>
<text x="176.7" y="186.2">1k</text>
<text x="44.1" y="193.6">B26</text>
<text x="44.1" y="196.1">B27</text>
<text x="112" y="195.2">1k</text>
<text x="148.3" y="194.2">BCV72</text>
<text x="44.1" y="198.6">B28</text>
<text x="44.1" y="201.1">B29</text>
<text x="44.1" y="203.6">B30</text>
<text x="128.4" y="201.2">R4</text>
<text x="148.3" y="203.7">VD4</text>
<text x="170.8" y="198.7">VD3</text>
<text x="170.8" y="201.7">47B</text>
<text x="44.1" y="206">B31</text>
<text x="44.1" y="208.5">B32</text>
<text x="57.2" y="209.6">+24BE</text>
<text x="57.2" y="204.6">GNDE</text>
<text x="128.4" y="204.2">2k</text>
<text x="148.3" y="206.6">STPS160A</text>
<text x="34.8" y="213.6">DIN-32x3</text>
<text x="121" y="216.1">GNDE</text>
<text x="140.9" y="216.1">GNDE</text>
<text x="163.3" y="216.1">GNDE</text>
<text x="37.3" y="223.6">X1-4</text>
<text x="44.1" y="226">HOLE1</text>
<text x="34.8" y="233.5">DIN-32x3</text>
<text x="44.1" y="228.5">HOLE2</text>
</g>
<g font-size="2">
<text x="36.3" y="40.6">OUT</text>
<text x="37.3" y="38.1">IN</text>
<text x="83.7" y="40.6">OUT</text>
<text x="84.6" y="38.1">IN</text>
<text x="36.3" y="43.1">OUT</text>
<text x="36.3" y="45.6">OUT</text>
<text x="83.7" y="43.1">OUT</text>
<text x="83.7" y="45.6">OUT</text>
<text x="36.3" y="48.1">OUT</text>
<text x="36.3" y="50.8">OUT</text>
<text x="36.3" y="53.3">OUT</text>
<text x="83.7" y="48.1">OUT</text>
<text x="83.7" y="50.6">OUT</text>
<text x="83.7" y="53.1">OUT</text>
<text x="36.3" y="55.8">OUT</text>
<text x="36.3" y="58.3">OUT</text>
<text x="83.7" y="55.6">OUT</text>
<text x="83.7" y="58.1">OUT</text>
</g>
</svg>
